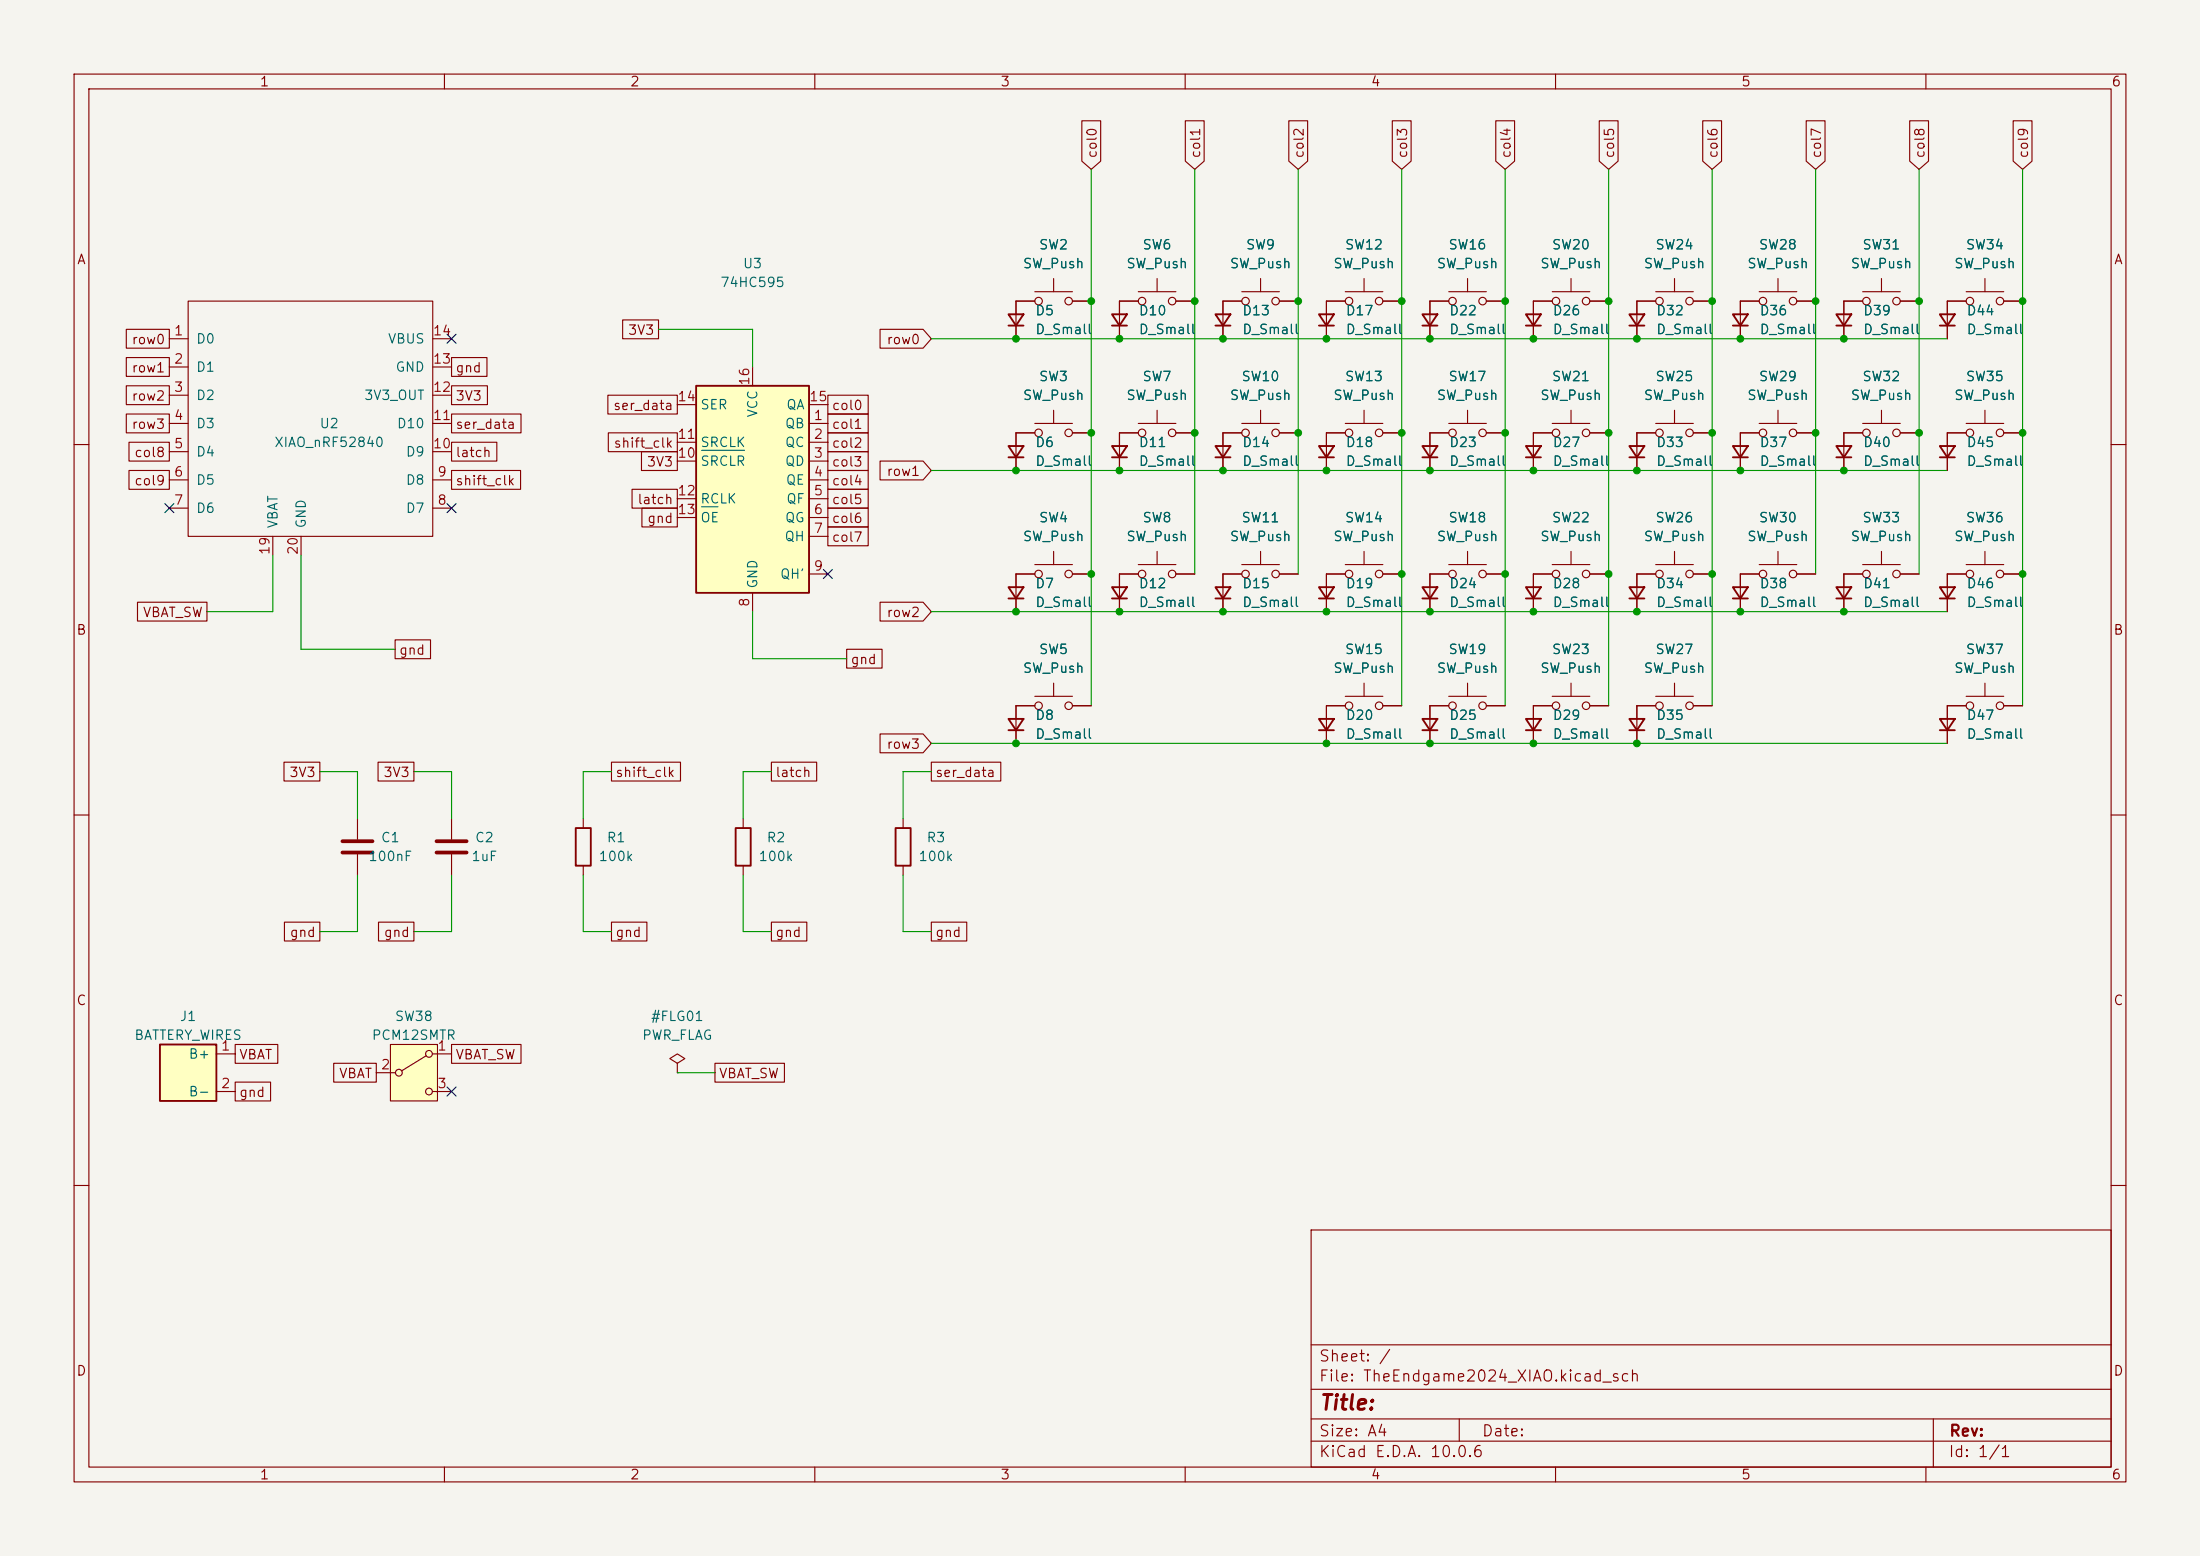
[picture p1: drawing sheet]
<svg xmlns="http://www.w3.org/2000/svg" width="297mm" height="210mm" viewBox="0 0 297 210" stroke-linecap="round" stroke-linejoin="round" font-family="sans-serif">
<path d="M0 0h297v210h-297z" fill="#f5f4ef" stroke="#f5f4ef" stroke-width=".14"/>
<g fill="none" stroke="#840000" stroke-width=".15">
<path d="M10 10h277v190h-277zM12 12h273v186h-273zM60 10v2M110 10v2M160 10v2M210 10v2M260 10v2M251.5 39.4h5M254 37.6v1.8M265.4 39.4h5.1M268 37.6v1.8M165.1 58.4v5.1"/>
<path d="M181.6 57.2h5.1M181.6 58.4h-2.5v5.1M184.1 55.4v1.8M186.7 58.4h2.5M193 58.4v5.1M207 58.4v5.1M221 58.4v5.1M234.9 58.4v5.1M248.9 40.6h2.6M256.5 40.6h2.6M262.9 40.6h2.5M270.5 40.6h2.5"/>
<path d="M10 60h2M181.6 77.5h-2.5v5.1M181.6 76.2h5.1M184.1 74.4v1.8M186.7 77.5h2.5M193 77.5h2.6M195.6 76.2h5.1M198.1 74.4v1.8M200.7 77.5h2.5M209.5 76.2h5.1M209.5 77.5h-2.5v5.1M212.1 74.4v1.8"/>
<path d="M214.6 77.5h2.6M237.5 76.2h5.1M237.5 77.5h-2.6v5.1M240 74.4v1.8M242.6 77.5h2.5M248.9 77.5h2.6M251.5 76.2h5M254 74.4v1.8M256.5 77.5h2.6M262.9 77.5h2.5M265.4 76.2h5.1M268 74.4v1.8"/>
<path d="M270.5 77.5h2.5M285 60h2M181.6 95.3h-2.5v5M181.6 94h5.1M184.1 92.2v1.8M186.7 95.3h2.5M195.6 95.3h-2.6v5M195.6 94h5.1M198.1 92.2v1.8M200.7 95.3h2.5M209.5 94h5.1M209.5 95.3h-2.5v5"/>
<path d="M212.1 92.2v1.8M214.6 95.3h2.6M223.5 94h5.1M223.5 95.3h-2.5v5M226.1 92.2v1.8M228.6 95.3h2.5M10 110h2M61 110.5v2.8M61 115.3v2.8M78.7 110.5v1.3M78.7 116.8v1.3M100.3 110.5v1.3"/>
<path d="M100.3 116.8v1.3M285 110h2M10 160h2M177 166h108v32h-108zM285 160h2M60 198v2M110 198v2M160 198v2M177 194.5h108M177 191.5h108M177 187.5h108M177 181.5h108"/>
<path d="M197 191.5v3M210 198v2M260 198v2M261 191.5v6.5"/>
<circle cx="182.1" cy="58.4" r=".51"/>
<circle cx="186.2" cy="58.4" r=".51"/>
<circle cx="252" cy="40.6" r=".51"/>
<circle cx="256" cy="40.6" r=".51"/>
<circle cx="265.9" cy="40.6" r=".51"/>
<circle cx="270" cy="40.6" r=".51"/>
<circle cx="182.1" cy="77.5" r=".51"/>
<circle cx="186.2" cy="77.5" r=".51"/>
<circle cx="196.1" cy="77.5" r=".51"/>
<circle cx="200.2" cy="77.5" r=".51"/>
<circle cx="210.1" cy="77.5" r=".51"/>
<circle cx="214.1" cy="77.5" r=".51"/>
<circle cx="238" cy="77.5" r=".51"/>
<circle cx="242.1" cy="77.5" r=".51"/>
<circle cx="252" cy="77.5" r=".51"/>
<circle cx="256" cy="77.5" r=".51"/>
<circle cx="265.9" cy="77.5" r=".51"/>
<circle cx="270" cy="77.5" r=".51"/>
<circle cx="182.1" cy="95.3" r=".51"/>
<circle cx="186.2" cy="95.3" r=".51"/>
<circle cx="196.1" cy="95.3" r=".51"/>
<circle cx="200.2" cy="95.3" r=".51"/>
<circle cx="210.1" cy="95.3" r=".51"/>
<circle cx="214.1" cy="95.3" r=".51"/>
<circle cx="224" cy="95.3" r=".51"/>
<circle cx="228.1" cy="95.3" r=".51"/>
</g>
<g fill="none" stroke="#840000" stroke-width=".25">
<path d="M164.1 60.2h2l-1 1.5zM164.1 61.7h2M178.1 79.2h2l-1 1.6zM178.1 60.2h2l-1 1.5zM178.1 61.7h2M192 60.2h2.1l-1.1 1.5zM192 61.7h2.1M206 60.2h2l-1 1.5zM206 79.2h2l-1 1.6zM206 61.7h2M220 60.2h2l-1 1.5zM220 61.7h2"/>
<path d="M233.9 79.2h2.1l-1.1 1.6zM233.9 60.2h2.1l-1.1 1.5zM233.9 61.7h2.1M178.1 97h2l-1 1.6zM178.1 80.8h2M178.1 98.6h2M192 97h2.1l-1.1 1.6zM192 98.6h2.1M206 97h2l-1 1.6zM206 80.8h2M206 98.6h2M220 97h2l-1 1.6z"/>
<path d="M220 98.6h2M233.9 80.8h2.1M77.7 111.8h2.1v5h-2.1zM99.3 111.8h2v5h-2z"/>
</g>
<path d="M58.9 113.5h4.1M58.9 115.1h4.1" fill="none" stroke="#840000" stroke-width=".51"/>
<path d="M94 52.1h15.2v27.9h-15.2z" fill="#ffffc2"/>
<g fill="none" stroke="#840000" stroke-width=".25">
<path d="M94 52.1h15.2v27.9h-15.2zM136.1 42.4h2.1l-1 1.5zM136.1 43.9h2.1M150.1 42.4h2l-1 1.5zM150.1 43.9h2M164.1 42.4h2l-1 1.5zM164.1 43.9h2M192 42.4h2.1l-1.1 1.5zM192 43.9h2.1M206 42.4h2l-1 1.5zM206 43.9h2M220 42.4h2l-1 1.5z"/>
<path d="M220 43.9h2M233.9 42.4h2.1l-1.1 1.5zM233.9 43.9h2.1M247.9 42.4h2l-1 1.5zM247.9 43.9h2M261.9 42.4h2l-1 1.5zM261.9 43.9h2M136.1 79.2h2.1l-1 1.6zM136.1 60.2h2.1l-1 1.5zM136.1 61.7h2.1M150.1 79.2h2l-1 1.6zM150.1 60.2h2l-1 1.5z"/>
<path d="M150.1 61.7h2M164.1 79.2h2l-1 1.6zM192 79.2h2.1l-1.1 1.6zM220 79.2h2l-1 1.6zM247.9 79.2h2l-1 1.6zM247.9 60.2h2l-1 1.5zM247.9 61.7h2M261.9 79.2h2l-1 1.6zM261.9 60.2h2l-1 1.5zM261.9 61.7h2M136.1 97h2.1l-1 1.6zM136.1 80.8h2.1"/>
<path d="M136.1 98.6h2.1M150.1 80.8h2M164.1 80.8h2M192 80.8h2.1M220 80.8h2M247.9 80.8h2M261.9 97h2l-1 1.6zM261.9 80.8h2M261.9 98.6h2M120.9 111.8h2v5h-2z"/>
</g>
<g fill="none" stroke="#840000" stroke-width=".15">
<path d="M139.7 39.4h5.1M142.2 37.6v1.8M153.7 39.4h5M156.2 37.6v1.8M167.6 39.4h5.1M170.2 37.6v1.8M181.6 39.4h5.1M184.1 37.6v1.8M209.5 39.4h5.1M212.1 37.6v1.8M223.5 39.4h5.1M226.1 37.6v1.8"/>
<path d="M237.5 39.4h5.1M240 37.6v1.8M22.9 57.2h2.5M22.9 45.7h2.5M22.9 49.5h2.5M22.9 53.3h2.5M25.4 40.6h33v31.8h-33zM58.4 57.2h2.6M58.4 45.7h2.6M58.4 49.5h2.6M58.4 53.3h2.6M91.4 59.7h2.6"/>
<path d="M91.4 54.6h2.6M101.6 49.5v2.6M109.2 57.2h2.6M109.2 59.7h2.6M109.2 54.6h2.6M139.7 57.2h5.1M139.7 58.4h-2.5v5.1M139.7 40.6h-2.5v5.1M142.2 55.4v1.8M144.8 58.4h2.5M144.8 40.6h2.5M153.7 57.2h5"/>
<path d="M153.7 40.6h-2.6v5.1M153.7 58.4h-2.6v5.1M156.2 55.4v1.8M158.7 58.4h2.6M158.7 40.6h2.6M165.1 58.4h2.5M167.6 57.2h5.1M167.6 40.6h-2.5v5.1M170.2 55.4v1.8M172.7 58.4h2.6M172.7 40.6h2.6M179.1 40.6h2.5"/>
<path d="M186.7 40.6h2.5M193 58.4h2.6M193 40.6v5.1M195.6 57.2h5.1M198.1 55.4v1.8M200.7 58.4h2.5M207 58.4h2.5M209.5 57.2h5.1M209.5 40.6h-2.5v5.1M212.1 55.4v1.8M214.6 58.4h2.6M214.6 40.6h2.6"/>
<path d="M221 58.4h2.5M223.5 57.2h5.1M223.5 40.6h-2.5v5.1M226.1 55.4v1.8M228.6 58.4h2.5M228.6 40.6h2.5M234.9 58.4h2.6M237.5 57.2h5.1M237.5 40.6h-2.6v5.1M240 55.4v1.8M242.6 58.4h2.5M242.6 40.6h2.5"/>
<path d="M248.9 40.6v5.1M251.5 57.2h5M251.5 58.4h-2.6v5.1M254 55.4v1.8M256.5 58.4h2.6M262.9 40.6v5.1M265.4 57.2h5.1M265.4 58.4h-2.5v5.1M268 55.4v1.8M270.5 58.4h2.5M22.9 64.8h2.5M22.9 61h2.5"/>
<path d="M22.9 68.6h2.5M36.8 72.4v2.5M40.6 72.4v2.5M58.4 64.8h2.6M58.4 61h2.6M58.4 68.6h2.6M91.4 62.2h2.6M91.4 67.3h2.6M91.4 69.9h2.6M109.2 62.2h2.6M109.2 64.8h2.6M109.2 67.3h2.6"/>
<path d="M109.2 69.9h2.6M109.2 72.4h2.6M109.2 77.5h2.6M139.7 77.5h-2.5v5.1M139.7 76.2h5.1M142.2 74.4v1.8M144.8 77.5h2.5M153.7 77.5h-2.6v5.1M153.7 76.2h5M156.2 74.4v1.8M158.7 77.5h2.6M167.6 77.5h-2.5v5.1"/>
<path d="M167.6 76.2h5.1M170.2 74.4v1.8M172.7 77.5h2.6M193 77.5v5.1M223.5 77.5h-2.5v5.1M223.5 76.2h5.1M226.1 74.4v1.8M228.6 77.5h2.5M248.9 77.5v5.1M262.9 77.5v5.1M101.6 80v2.6M139.7 95.3h-2.5v5"/>
<path d="M139.7 94h5.1M142.2 92.2v1.8M144.8 95.3h2.5M265.4 95.3h-2.5v5M265.4 94h5.1M268 92.2v1.8M270.5 95.3h2.5M48.3 110.5v2.8M48.3 115.3v2.8M121.9 110.5v1.3M121.9 116.8v1.3M91.4 143.5l1.1-.6-1.1-.7-1 .7 1 .6v1.3"/>
<path d="M91.4 144.8h.1"/>
<circle cx="140.2" cy="58.4" r=".51"/>
<circle cx="140.2" cy="40.6" r=".51"/>
<circle cx="144.3" cy="58.4" r=".51"/>
<circle cx="144.3" cy="40.6" r=".51"/>
<circle cx="154.2" cy="58.4" r=".51"/>
<circle cx="154.2" cy="40.6" r=".51"/>
<circle cx="158.2" cy="40.6" r=".51"/>
<circle cx="158.2" cy="58.4" r=".51"/>
<circle cx="168.1" cy="58.4" r=".51"/>
<circle cx="168.1" cy="40.6" r=".51"/>
<circle cx="172.2" cy="40.6" r=".51"/>
<circle cx="172.2" cy="58.4" r=".51"/>
<circle cx="182.1" cy="40.6" r=".51"/>
<circle cx="186.2" cy="40.6" r=".51"/>
<circle cx="196.1" cy="58.4" r=".51"/>
<circle cx="200.2" cy="58.4" r=".51"/>
<circle cx="210.1" cy="58.4" r=".51"/>
<circle cx="210.1" cy="40.6" r=".51"/>
<circle cx="214.1" cy="40.6" r=".51"/>
<circle cx="214.1" cy="58.4" r=".51"/>
<circle cx="224" cy="58.4" r=".51"/>
<circle cx="224" cy="40.6" r=".51"/>
<circle cx="228.1" cy="58.4" r=".51"/>
<circle cx="228.1" cy="40.6" r=".51"/>
<circle cx="238" cy="40.6" r=".51"/>
<circle cx="238" cy="58.4" r=".51"/>
<circle cx="242.1" cy="40.6" r=".51"/>
<circle cx="242.1" cy="58.4" r=".51"/>
<circle cx="252" cy="58.4" r=".51"/>
<circle cx="256" cy="58.4" r=".51"/>
<circle cx="265.9" cy="58.4" r=".51"/>
<circle cx="270" cy="58.4" r=".51"/>
<circle cx="140.2" cy="77.5" r=".51"/>
<circle cx="144.3" cy="77.5" r=".51"/>
<circle cx="154.2" cy="77.5" r=".51"/>
<circle cx="158.2" cy="77.5" r=".51"/>
<circle cx="168.1" cy="77.5" r=".51"/>
<circle cx="172.2" cy="77.5" r=".51"/>
<circle cx="224" cy="77.5" r=".51"/>
<circle cx="228.1" cy="77.5" r=".51"/>
<circle cx="140.2" cy="95.3" r=".51"/>
<circle cx="144.3" cy="95.3" r=".51"/>
<circle cx="265.9" cy="95.3" r=".51"/>
<circle cx="270" cy="95.3" r=".51"/>
</g>
<path d="M94.7 60.8h5.8M94.7 68.4h2.2" fill="none" stroke="#006464" stroke-width=".15"/>
<path d="M46.2 113.5h4.1M46.2 115.1h4.1" fill="none" stroke="#840000" stroke-width=".51"/>
<path d="M52.7 141h6.4v7.6h-6.4z" fill="#ffffc2"/>
<g fill="none" stroke="#840000" stroke-width=".15">
<path d="M50.8 144.8h2.5M52.7 141h6.4v7.6h-6.4zM57.5 142.5l-3.3 2M58.4 142.2h2.6M58.4 147.3h2.6"/>
<circle cx="53.8" cy="144.8" r=".46"/>
<circle cx="57.9" cy="142.2" r=".46"/>
<circle cx="57.9" cy="147.3" r=".46"/>
</g>
<path d="M21.6 141h7.6v7.6h-7.6z" fill="#ffffc2"/>
<path d="M178.1 42.4h2l-1 1.5zM178.1 43.9h2M21.6 141h7.6v7.6h-7.6z" fill="none" stroke="#840000" stroke-width=".25"/>
<g fill="none" stroke="#840000" stroke-width=".15">
<path d="M146 16.3h2.6v5.4l-1.3 1.2-1.3-1.2zM160 16.3h2.6v5.4l-1.3 1.2-1.3-1.2zM174 16.3h2.5v5.4l-1.2 1.2-1.3-1.2zM188 16.3h2.5v5.4l-1.3 1.2-1.2-1.2zM201.9 16.3h2.6v5.4l-1.3 1.2-1.3-1.2zM215.9 16.3h2.5v5.4l-1.2 1.2-1.3-1.2zM229.9 16.3h2.5v5.4l-1.3 1.2-1.2-1.2zM243.8 16.3h2.6v5.4l-1.3 1.2-1.3-1.2zM257.8 16.3h2.6v5.4l-1.3 1.2-1.3-1.2zM271.8 16.3h2.5v5.4l-1.3 1.2-1.2-1.2zM195.6 39.4h5.1M198.1 37.6v1.8"/>
<path d="M17.1 55.9h5.8v2.5h-5.8zM17.1 52.1h5.8v2.5h-5.8zM17.1 48.3h5.8v2.5h-5.8zM17.1 44.4h5.8v2.6h-5.8zM17.4 59.7h5.5v2.5h-5.5zM61 48.3h4.7v2.5h-4.7zM61 52.1h4.8v2.5h-4.8zM61 55.9h9.3v2.5h-9.3zM61 59.7h6.1v2.5h-6.1zM82.1 53.3h9.3v2.6h-9.3zM82.1 58.4h9.3v2.6h-9.3zM84.1 43.2h4.8v2.5h-4.8z"/>
<path d="M111.8 55.9h5.4v2.5h-5.4zM111.8 53.3h5.4v2.6h-5.4zM111.8 58.4h5.4v2.6h-5.4zM118.8 44.4h5.8l1.1 1.3-1.1 1.3h-5.8zM137.2 43.9v1.8M139.7 40.6h-2.5v1.8M139.7 58.4h-2.5v1.8M144.8 40.6h2.5M144.8 58.4h2.5M151.1 43.9v1.8M153.7 40.6h-2.6v1.8M153.7 58.4h-2.6v1.8"/>
<path d="M158.7 40.6h2.6M158.7 58.4h2.6M165.1 43.9v1.8M167.6 40.6h-2.5v1.8M167.6 58.4h-2.5v1.8M172.7 40.6h2.6M172.7 58.4h2.6M181.6 40.6h-2.5v5.1M181.6 58.4h-2.5v1.8M186.7 40.6h2.5M186.7 58.4h2.5M193 43.9v1.8"/>
<path d="M195.6 40.6h-2.6v1.8M195.6 58.4h-2.6v1.8M200.7 40.6h2.5M200.7 58.4h2.5M207 43.9v1.8M209.5 40.6h-2.5v1.8M209.5 58.4h-2.5v1.8M214.6 40.6h2.6M214.6 58.4h2.6M221 43.9v1.8M223.5 40.6h-2.5v1.8M223.5 58.4h-2.5v1.8"/>
<path d="M228.6 40.6h2.5M228.6 58.4h2.5M234.9 43.9v1.8M237.5 40.6h-2.6v1.8M237.5 58.4h-2.6v1.8M242.6 40.6h2.5M242.6 58.4h2.5M248.9 43.9v1.8M251.5 40.6h-2.6v1.8M251.5 58.4h-2.6v1.8M256.5 40.6h2.6M256.5 58.4h2.6"/>
<path d="M262.9 43.9v1.8M265.4 40.6h-2.5v1.8M265.4 58.4h-2.5v1.8M270.5 40.6h2.5M270.5 58.4h2.5M17.4 63.5h5.5v2.5h-5.5zM61 63.5h9.3v2.5h-9.3zM85.3 66h6.1v2.6h-6.1zM86.6 61h4.8v2.5h-4.8zM86.7 68.6h4.7v2.5h-4.7zM111.8 61h5.4v2.5h-5.4zM111.8 63.5h5.4v2.5h-5.4z"/>
<path d="M111.8 66h5.4v2.6h-5.4zM111.8 68.6h5.4v2.5h-5.4zM111.8 71.1h5.4v2.6h-5.4zM118.8 62.2h5.8l1.1 1.3-1.1 1.3h-5.8zM137.2 61.7v1.8M139.7 77.5h-2.5v1.7M144.8 77.5h2.5M151.1 61.7v1.8M153.7 77.5h-2.6v1.7M158.7 77.5h2.6M165.1 61.7v1.8M167.6 77.5h-2.5v1.7"/>
<path d="M172.7 77.5h2.6M179.1 61.7v1.8M181.6 77.5h-2.5v1.7M186.7 77.5h2.5M193 61.7v1.8M195.6 77.5h-2.6v1.7M200.7 77.5h2.5M207 61.7v1.8M209.5 77.5h-2.5v1.7M214.6 77.5h2.6M221 61.7v1.8M223.5 77.5h-2.5v1.7"/>
<path d="M228.6 77.5h2.5M234.9 61.7v1.8M237.5 77.5h-2.6v1.7M242.6 77.5h2.5M248.9 61.7v1.8M251.5 77.5h-2.6v1.7M256.5 77.5h2.6M262.9 61.7v1.8M265.4 77.5h-2.5v1.7M270.5 77.5h2.5M18.6 81.3h9.3v2.5h-9.3zM53.3 86.4h4.8v2.5h-4.8z"/>
<path d="M114.3 87.6h4.8v2.6h-4.8zM118.8 81.3h5.8l1.1 1.3-1.1 1.2h-5.8zM118.8 99.1h5.8l1.1 1.2-1.1 1.3h-5.8zM137.2 80.8v1.8M137.2 98.6v1.7M139.7 95.3h-2.5v1.7M144.8 95.3h2.5M151.1 80.8v1.8M165.1 80.8v1.8M179.1 80.8v1.8M179.1 98.6v1.7M181.6 95.3h-2.5v1.7"/>
<path d="M186.7 95.3h2.5M193 80.8v1.8M193 98.6v1.7M195.6 95.3h-2.6v1.7M200.7 95.3h2.5M207 80.8v1.8M207 98.6v1.7M209.5 95.3h-2.5v1.7M214.6 95.3h2.6M221 80.8v1.8M221 98.6v1.7M223.5 95.3h-2.5v1.7"/>
<path d="M228.6 95.3h2.5M234.9 80.8v1.8M248.9 80.8v1.8M262.9 80.8v1.8M262.9 98.6v1.7M265.4 95.3h-2.5v1.7M270.5 95.3h2.5M38.3 102.9h4.9v2.5h-4.9zM51 102.9h4.9v2.5h-4.9zM82.5 102.9h9.4v2.5h-9.4zM104.1 102.9h6.2v2.5h-6.2zM125.7 102.9h9.4v2.5h-9.4z"/>
<path d="M38.4 124.5h4.8v2.5h-4.8zM51.1 124.5h4.8v2.5h-4.8zM82.5 124.5h4.8v2.5h-4.8zM104.1 124.5h4.8v2.5h-4.8zM125.7 124.5h4.8v2.5h-4.8zM29.2 142.2h2.5M29.2 147.3h2.5M31.7 141h5.8v2.5h-5.8zM31.7 146h4.8v2.6h-4.8zM45.1 143.5h5.7v2.6h-5.7zM61 141h9.3v2.5h-9.3zM96.5 143.5h9.4v2.6h-9.4z"/>
<circle cx="196.1" cy="40.6" r=".51"/>
<circle cx="200.2" cy="40.6" r=".51"/>
</g>
<g fill="none" stroke="#009600" stroke-width=".15">
<path d="M147.3 22.9v72.4M161.3 22.9v54.6M175.3 22.9v54.6M189.2 22.9v72.4M203.2 22.9v72.4M217.2 22.9v72.4M231.1 22.9v72.4M245.1 22.9v54.6M259.1 22.9v54.6M273 22.9v72.4M88.9 44.5h12.7v5M125.7 45.7h137.2"/>
<path d="M36.8 74.9v7.7h-8.9M40.6 74.9v12.7h12.7M125.7 63.5h137.2M101.6 82.6v6.3h12.7M125.7 82.6h137.2M43.2 104.1h5.1v6.4M48.3 118.1v7.6h-5.1M55.9 104.1h5.1v6.4M61 118.1v7.6h-5.1M78.7 118.1v7.6h3.8M82.5 104.1h-3.8v6.4M100.3 118.1v7.6h3.8"/>
<path d="M104.1 104.1h-3.8v6.4M121.9 118.1v7.6h3.8M125.7 100.3h137.2M125.7 104.1h-3.8v6.4M91.4 144.8h5.1"/>
</g>
<path d="M60.4 45.1l1.2 1.2M61.6 45.1l-1.2 1.2M22.3 68l1.2 1.2M23.5 68l-1.2 1.2M60.4 68l1.2 1.2M61.6 68l-1.2 1.2M111.2 76.9l1.2 1.2M112.4 76.9l-1.2 1.2M60.4 146.7l1.2 1.2M61.6 146.7l-1.2 1.2" fill="none" stroke="#000084" stroke-width=".15"/>
<g fill="#009600" stroke="#009600" stroke-width=".14">
<circle cx="207" cy="82.6" r=".46"/>
<circle cx="193" cy="82.6" r=".46"/>
<circle cx="179.1" cy="82.6" r=".46"/>
<circle cx="189.2" cy="77.5" r=".46"/>
<circle cx="179.1" cy="63.5" r=".46"/>
<circle cx="193" cy="63.5" r=".46"/>
<circle cx="203.2" cy="58.4" r=".46"/>
<circle cx="207" cy="63.5" r=".46"/>
<circle cx="193" cy="100.3" r=".46"/>
<circle cx="179.1" cy="100.3" r=".46"/>
<circle cx="203.2" cy="77.5" r=".46"/>
<circle cx="207" cy="100.3" r=".46"/>
<circle cx="217.2" cy="77.5" r=".46"/>
<circle cx="221" cy="100.3" r=".46"/>
<circle cx="231.1" cy="58.4" r=".46"/>
<circle cx="221" cy="63.5" r=".46"/>
<circle cx="234.9" cy="63.5" r=".46"/>
<circle cx="231.1" cy="77.5" r=".46"/>
<circle cx="234.9" cy="82.6" r=".46"/>
<circle cx="273" cy="77.5" r=".46"/>
<circle cx="248.9" cy="63.5" r=".46"/>
<circle cx="248.9" cy="82.6" r=".46"/>
<circle cx="221" cy="82.6" r=".46"/>
<circle cx="259.1" cy="58.4" r=".46"/>
<circle cx="273" cy="40.6" r=".46"/>
<circle cx="273" cy="58.4" r=".46"/>
<circle cx="259.1" cy="40.6" r=".46"/>
<circle cx="248.9" cy="45.7" r=".46"/>
<circle cx="245.1" cy="40.6" r=".46"/>
<circle cx="203.2" cy="40.6" r=".46"/>
<circle cx="207" cy="45.7" r=".46"/>
<circle cx="189.2" cy="58.4" r=".46"/>
<circle cx="175.3" cy="58.4" r=".46"/>
<circle cx="175.3" cy="40.6" r=".46"/>
<circle cx="179.1" cy="45.7" r=".46"/>
<circle cx="193" cy="45.7" r=".46"/>
<circle cx="189.2" cy="40.6" r=".46"/>
<circle cx="231.1" cy="40.6" r=".46"/>
<circle cx="234.9" cy="45.7" r=".46"/>
<circle cx="245.1" cy="58.4" r=".46"/>
<circle cx="221" cy="45.7" r=".46"/>
<circle cx="217.2" cy="58.4" r=".46"/>
<circle cx="217.2" cy="40.6" r=".46"/>
<circle cx="147.3" cy="58.4" r=".46"/>
<circle cx="151.1" cy="63.5" r=".46"/>
<circle cx="165.1" cy="45.7" r=".46"/>
<circle cx="161.3" cy="40.6" r=".46"/>
<circle cx="165.1" cy="63.5" r=".46"/>
<circle cx="151.1" cy="45.7" r=".46"/>
<circle cx="137.2" cy="45.7" r=".46"/>
<circle cx="147.3" cy="40.6" r=".46"/>
<circle cx="165.1" cy="82.6" r=".46"/>
<circle cx="161.3" cy="58.4" r=".46"/>
<circle cx="137.2" cy="82.6" r=".46"/>
<circle cx="137.2" cy="63.5" r=".46"/>
<circle cx="147.3" cy="77.5" r=".46"/>
<circle cx="137.2" cy="100.3" r=".46"/>
<circle cx="151.1" cy="82.6" r=".46"/>
</g>
<text font-size="2" fill="#840000" x="178" y="190.8">Title:</text>
<g font-size="1.5" fill="#840000">
<text x="178" y="184.1">Sheet: /</text>
<text x="178" y="186.8">File: TheEndgame2024_XIAO.kicad_sch</text>
<text x="178" y="197">KiCad E.D.A. 10.0.6</text>
<text x="178" y="194.2">Size: A4</text>
<text x="200" y="194.2">Date:</text>
<text x="263" y="197">Id: 1/1</text>
<text x="263" y="194.2">Rev:</text>
</g>
<g font-size="1.3" fill="#840000">
<text x="35" y="12">1</text>
<text x="85" y="12">2</text>
<text x="135" y="12">3</text>
<text x="185" y="12">4</text>
<text x="235" y="12">5</text>
<text x="285" y="12">6</text>
<text x="148.4" y="21.5" transform="rotate(-90 148.4 21.5)">col0</text>
<text x="162.3" y="21.5" transform="rotate(-90 162.3 21.5)">col1</text>
<text x="176.3" y="21.5" transform="rotate(-90 176.3 21.5)">col2</text>
<text x="190.3" y="21.5" transform="rotate(-90 190.3 21.5)">col3</text>
<text x="204.3" y="21.5" transform="rotate(-90 204.3 21.5)">col4</text>
<text x="218.2" y="21.5" transform="rotate(-90 218.2 21.5)">col5</text>
<text x="232.2" y="21.5" transform="rotate(-90 232.2 21.5)">col6</text>
<text x="246.2" y="21.5" transform="rotate(-90 246.2 21.5)">col7</text>
<text x="260.1" y="21.5" transform="rotate(-90 260.1 21.5)">col8</text>
<text x="274.1" y="21.5" transform="rotate(-90 274.1 21.5)">col9</text>
<text x="10.3" y="36">A</text>
<text x="285.3" y="36">A</text>
<text x="17.7" y="46.8">row0</text>
<text x="84.7" y="45.5">3V3</text>
<text x="119.6" y="46.8">row0</text>
<text x="17.7" y="50.6">row1</text>
<text x="61.4" y="50.6">gnd</text>
<text x="17.7" y="58.2">row3</text>
<text x="17.7" y="54.4">row2</text>
<text x="61.4" y="54.4">3V3</text>
<text x="61.4" y="58.2">ser_data</text>
<text x="82.7" y="55.7">ser_data</text>
<text x="112.2" y="58.2">col1</text>
<text x="112.2" y="55.7">col0</text>
<text x="18" y="62">col8</text>
<text x="18" y="65.8">col9</text>
<text x="61.4" y="62">latch</text>
<text x="61.4" y="65.8">shift_clk</text>
<text x="82.8" y="60.7">shift_clk</text>
<text x="87.2" y="63.3">3V3</text>
<text x="112.2" y="60.7">col2</text>
<text x="112.2" y="63.3">col3</text>
<text x="112.2" y="65.8">col4</text>
<text x="119.6" y="64.6">row1</text>
<text x="86" y="68.4">latch</text>
<text x="87.3" y="70.9">gnd</text>
<text x="112.2" y="68.4">col5</text>
<text x="112.2" y="70.9">col6</text>
<text x="112.2" y="73.4">col7</text>
<text x="19.2" y="83.6">VBAT_SW</text>
<text x="119.6" y="83.6">row2</text>
<text x="10.2" y="86">B</text>
<text x="53.8" y="88.7">gnd</text>
<text x="114.7" y="90">gnd</text>
<text x="285.2" y="86">B</text>
<text x="119.6" y="101.4">row3</text>
<text x="39" y="105.2">3V3</text>
<text x="51.7" y="105.2">3V3</text>
<text x="83" y="105.2">shift_clk</text>
<text x="104.6" y="105.2">latch</text>
<text x="126.2" y="105.2">ser_data</text>
<text x="39" y="126.8">gnd</text>
<text x="51.7" y="126.8">gnd</text>
<text x="83" y="126.8">gnd</text>
<text x="104.6" y="126.8">gnd</text>
<text x="126.2" y="126.8">gnd</text>
<text x="10.2" y="136">C</text>
<text x="285.2" y="136">C</text>
<text x="32.2" y="143.3">VBAT</text>
<text x="61.4" y="143.3">VBAT_SW</text>
<text x="32.2" y="148.4">gnd</text>
<text x="45.7" y="145.8">VBAT</text>
<text x="97" y="145.8">VBAT_SW</text>
<text x="10.2" y="186">D</text>
<text x="285.2" y="186">D</text>
<text x="35" y="200">1</text>
<text x="85" y="200">2</text>
<text x="135" y="200">3</text>
<text x="185" y="200">4</text>
<text x="235" y="200">5</text>
<text x="285" y="200">6</text>
</g>
<g font-size="1.3" fill="#006464">
<text x="140.2" y="34">SW2</text>
<text x="154.1" y="34">SW6</text>
<text x="168.1" y="34">SW9</text>
<text x="181.5" y="34">SW12</text>
<text x="195.5" y="34">SW16</text>
<text x="209.4" y="34">SW20</text>
<text x="223.4" y="34">SW24</text>
<text x="237.4" y="34">SW28</text>
<text x="251.3" y="34">SW31</text>
<text x="265.3" y="34">SW34</text>
<text x="97.1" y="39.1">74HC595</text>
<text x="100.2" y="36.5">U3</text>
<text x="138" y="36.5">SW_Push</text>
<text x="152" y="36.5">SW_Push</text>
<text x="165.9" y="36.5">SW_Push</text>
<text x="179.9" y="36.5">SW_Push</text>
<text x="193.9" y="36.5">SW_Push</text>
<text x="207.9" y="36.5">SW_Push</text>
<text x="221.8" y="36.5">SW_Push</text>
<text x="235.8" y="36.5">SW_Push</text>
<text x="249.8" y="36.5">SW_Push</text>
<text x="263.7" y="36.5">SW_Push</text>
<text x="26.4" y="46.7">D0</text>
<text x="52.3" y="46.7">VBUS</text>
<text x="139.7" y="42.9">D5</text>
<text x="139.7" y="45.4">D_Small</text>
<text x="153.7" y="42.9">D10</text>
<text x="153.7" y="45.4">D_Small</text>
<text x="167.6" y="42.9">D13</text>
<text x="167.6" y="45.4">D_Small</text>
<text x="181.6" y="42.9">D17</text>
<text x="181.6" y="45.4">D_Small</text>
<text x="195.6" y="42.9">D22</text>
<text x="195.6" y="45.4">D_Small</text>
<text x="209.5" y="42.9">D26</text>
<text x="209.5" y="45.4">D_Small</text>
<text x="223.5" y="42.9">D32</text>
<text x="223.5" y="45.4">D_Small</text>
<text x="237.5" y="42.9">D36</text>
<text x="237.5" y="45.4">D_Small</text>
<text x="251.4" y="42.9">D39</text>
<text x="251.4" y="45.4">D_Small</text>
<text x="265.4" y="42.9">D44</text>
<text x="265.4" y="45.4">D_Small</text>
<text x="26.4" y="50.5">D1</text>
<text x="53.3" y="50.5">GND</text>
<text x="140.2" y="51.8">SW3</text>
<text x="154.1" y="51.8">SW7</text>
<text x="167.5" y="51.8">SW10</text>
<text x="181.5" y="51.8">SW13</text>
<text x="195.5" y="51.8">SW17</text>
<text x="209.4" y="51.8">SW21</text>
<text x="223.4" y="51.8">SW25</text>
<text x="237.4" y="51.8">SW29</text>
<text x="251.3" y="51.8">SW32</text>
<text x="265.3" y="51.8">SW35</text>
<text x="26.4" y="54.3">D2</text>
<text x="26.4" y="58.1">D3</text>
<text x="43.1" y="58.1">U2</text>
<text x="49.1" y="54.3">3V3_OUT</text>
<text x="53.5" y="58.1">D10</text>
<text x="94.5" y="55.6">SER</text>
<text x="102.6" y="56.4" transform="rotate(-90 102.6 56.4)">VCC</text>
<text x="105.9" y="58.1">QB</text>
<text x="106.1" y="55.6">QA</text>
<text x="138" y="54.3">SW_Push</text>
<text x="152" y="54.3">SW_Push</text>
<text x="165.9" y="54.3">SW_Push</text>
<text x="179.9" y="54.3">SW_Push</text>
<text x="193.9" y="54.3">SW_Push</text>
<text x="207.9" y="54.3">SW_Push</text>
<text x="221.8" y="54.3">SW_Push</text>
<text x="235.8" y="54.3">SW_Push</text>
<text x="249.8" y="54.3">SW_Push</text>
<text x="263.7" y="54.3">SW_Push</text>
<text x="26.4" y="61.9">D4</text>
<text x="26.4" y="65.7">D5</text>
<text x="36.9" y="60.7">XIAO_nRF52840</text>
<text x="54.7" y="65.7">D8</text>
<text x="54.7" y="61.9">D9</text>
<text x="94.5" y="63.2">SRCLR</text>
<text x="94.5" y="60.7">SRCLK</text>
<text x="105.9" y="60.7">QC</text>
<text x="105.9" y="63.2">QD</text>
<text x="106" y="65.7">QE</text>
<text x="139.7" y="60.7">D6</text>
<text x="139.7" y="63.2">D_Small</text>
<text x="153.7" y="60.7">D11</text>
<text x="153.7" y="63.2">D_Small</text>
<text x="167.6" y="60.7">D14</text>
<text x="167.6" y="63.2">D_Small</text>
<text x="181.6" y="60.7">D18</text>
<text x="181.6" y="63.2">D_Small</text>
<text x="195.6" y="60.7">D23</text>
<text x="195.6" y="63.2">D_Small</text>
<text x="209.5" y="60.7">D27</text>
<text x="209.5" y="63.2">D_Small</text>
<text x="223.5" y="60.7">D33</text>
<text x="223.5" y="63.2">D_Small</text>
<text x="237.5" y="60.7">D37</text>
<text x="237.5" y="63.2">D_Small</text>
<text x="251.4" y="60.7">D40</text>
<text x="251.4" y="63.2">D_Small</text>
<text x="265.4" y="60.7">D45</text>
<text x="265.4" y="63.2">D_Small</text>
<text x="26.4" y="69.5">D6</text>
<text x="37.8" y="71.4" transform="rotate(-90 37.8 71.4)">VBAT</text>
<text x="41.6" y="71.4" transform="rotate(-90 41.6 71.4)">GND</text>
<text x="54.7" y="69.5">D7</text>
<text x="94.5" y="68.3">RCLK</text>
<text x="94.5" y="70.8">OE</text>
<text x="105.9" y="70.8">QG</text>
<text x="106.1" y="68.3">QF</text>
<text x="140.2" y="70.8">SW4</text>
<text x="154.1" y="70.8">SW8</text>
<text x="167.5" y="70.8">SW11</text>
<text x="181.5" y="70.8">SW14</text>
<text x="195.5" y="70.8">SW18</text>
<text x="209.4" y="70.8">SW22</text>
<text x="223.4" y="70.8">SW26</text>
<text x="237.4" y="70.8">SW30</text>
<text x="251.3" y="70.8">SW33</text>
<text x="265.3" y="70.8">SW36</text>
<text x="105.8" y="73.4">QH</text>
<text x="138" y="73.4">SW_Push</text>
<text x="152" y="73.4">SW_Push</text>
<text x="165.9" y="73.4">SW_Push</text>
<text x="179.9" y="73.4">SW_Push</text>
<text x="193.9" y="73.4">SW_Push</text>
<text x="207.9" y="73.4">SW_Push</text>
<text x="221.8" y="73.4">SW_Push</text>
<text x="235.8" y="73.4">SW_Push</text>
<text x="249.8" y="73.4">SW_Push</text>
<text x="263.7" y="73.4">SW_Push</text>
<text x="102.6" y="79.5" transform="rotate(-90 102.6 79.5)">GND</text>
<text x="105.2" y="78.4">QH'</text>
<text x="139.7" y="79.7">D7</text>
<text x="139.7" y="82.2">D_Small</text>
<text x="153.7" y="79.7">D12</text>
<text x="153.7" y="82.2">D_Small</text>
<text x="167.6" y="79.7">D15</text>
<text x="167.6" y="82.2">D_Small</text>
<text x="181.6" y="79.7">D19</text>
<text x="181.6" y="82.2">D_Small</text>
<text x="195.6" y="79.7">D24</text>
<text x="195.6" y="82.2">D_Small</text>
<text x="209.5" y="79.7">D28</text>
<text x="209.5" y="82.2">D_Small</text>
<text x="223.5" y="79.7">D34</text>
<text x="223.5" y="82.2">D_Small</text>
<text x="237.5" y="79.7">D38</text>
<text x="237.5" y="82.2">D_Small</text>
<text x="251.4" y="79.7">D41</text>
<text x="251.4" y="82.2">D_Small</text>
<text x="265.4" y="79.7">D46</text>
<text x="265.4" y="82.2">D_Small</text>
<text x="140.2" y="88.6">SW5</text>
<text x="181.5" y="88.6">SW15</text>
<text x="195.5" y="88.6">SW19</text>
<text x="209.4" y="88.6">SW23</text>
<text x="223.4" y="88.6">SW27</text>
<text x="265.3" y="88.6">SW37</text>
<text x="138" y="91.1">SW_Push</text>
<text x="179.9" y="91.1">SW_Push</text>
<text x="193.9" y="91.1">SW_Push</text>
<text x="207.9" y="91.1">SW_Push</text>
<text x="221.8" y="91.1">SW_Push</text>
<text x="263.7" y="91.1">SW_Push</text>
<text x="139.7" y="97.5">D8</text>
<text x="139.7" y="100">D_Small</text>
<text x="181.6" y="97.5">D20</text>
<text x="181.6" y="100">D_Small</text>
<text x="195.6" y="97.5">D25</text>
<text x="195.6" y="100">D_Small</text>
<text x="209.5" y="97.5">D29</text>
<text x="209.5" y="100">D_Small</text>
<text x="223.5" y="97.5">D35</text>
<text x="223.5" y="100">D_Small</text>
<text x="265.4" y="97.5">D47</text>
<text x="265.4" y="100">D_Small</text>
<text x="51.3" y="114">C1</text>
<text x="64" y="114">C2</text>
<text x="81.8" y="114">R1</text>
<text x="103.4" y="114">R2</text>
<text x="125" y="114">R3</text>
<text x="49.6" y="116.5">100nF</text>
<text x="63.6" y="116.5">1uF</text>
<text x="80.7" y="116.5">100k</text>
<text x="102.3" y="116.5">100k</text>
<text x="123.9" y="116.5">100k</text>
<text x="18" y="140.7">BATTERY_WIRES</text>
<text x="24.2" y="138.1">J1</text>
<text x="25.4" y="143.2">B+</text>
<text x="50.1" y="140.7">PCM12SMTR</text>
<text x="53.2" y="138.1">SW38</text>
<text x="86.6" y="140.7">PWR_FLAG</text>
<text x="87.8" y="138.1">#FLG01</text>
<text x="25.4" y="148.3">B-</text>
</g>
<g font-size="1.3" fill="#a90000">
<text x="23.4" y="45.6">1</text>
<text x="58.4" y="45.6">14</text>
<text x="23.4" y="49.4">2</text>
<text x="23.4" y="53.2">3</text>
<text x="58.4" y="53.2">12</text>
<text x="58.4" y="49.4">13</text>
<text x="101.5" y="52.1" transform="rotate(-90 101.5 52.1)">16</text>
<text x="23.4" y="57">4</text>
<text x="58.4" y="57">11</text>
<text x="91.4" y="59.6">11</text>
<text x="91.4" y="54.5">14</text>
<text x="109.2" y="54.5">15</text>
<text x="109.8" y="57">1</text>
<text x="109.8" y="59.6">2</text>
<text x="23.4" y="60.8">5</text>
<text x="23.4" y="64.6">6</text>
<text x="58.4" y="60.8">10</text>
<text x="59" y="64.6">9</text>
<text x="91.4" y="62.1">10</text>
<text x="109.8" y="62.1">3</text>
<text x="109.8" y="64.6">4</text>
<text x="23.4" y="68.4">7</text>
<text x="59" y="68.4">8</text>
<text x="91.4" y="67.2">12</text>
<text x="91.4" y="69.7">13</text>
<text x="109.8" y="67.2">5</text>
<text x="109.8" y="69.7">6</text>
<text x="36.7" y="75" transform="rotate(-90 36.7 75)">19</text>
<text x="40.5" y="75" transform="rotate(-90 40.5 75)">20</text>
<text x="109.8" y="72.3">7</text>
<text x="109.8" y="77.3">9</text>
<text x="101.5" y="82" transform="rotate(-90 101.5 82)">8</text>
<text x="29.7" y="142.1">1</text>
<text x="59" y="142.1">1</text>
<text x="29.7" y="147.2">2</text>
<text x="51.3" y="144.6">2</text>
<text x="59" y="147.2">3</text>
</g>
</svg>
